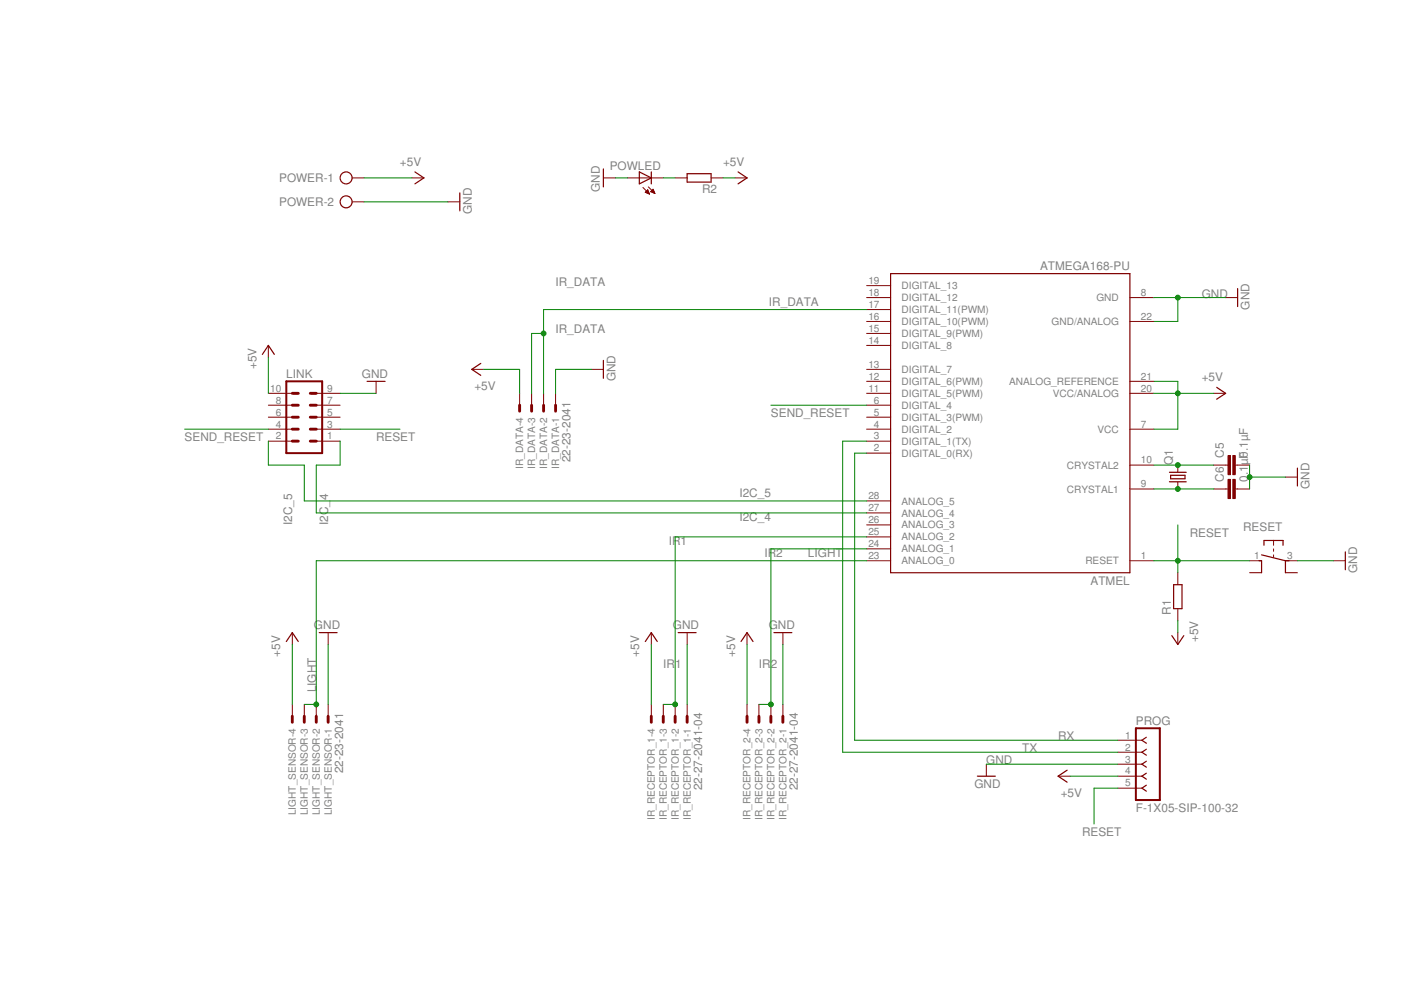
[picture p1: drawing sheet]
<svg xmlns="http://www.w3.org/2000/svg" width="297mm" height="210mm" viewBox="0 0 297 210" stroke-linecap="round" stroke-linejoin="round" font-family="sans-serif">
<g fill="#800000" stroke="#800000" stroke-width=".21">
<path d="M67.1 93.5h5z"/>
<path d="M56.9 93.5h5.1z"/>
<path d="M67.1 91h5z"/>
<path d="M56.9 91h5.1z"/>
<path d="M67.1 88.5h5z"/>
<path d="M56.9 88.5h5.1z"/>
<path d="M67.1 85.9h5z"/>
<path d="M56.9 85.9h5.1z"/>
<path d="M67.1 83.4h5z"/>
<path d="M56.9 83.4h5.1z"/>
<path d="M79.7 80.9v2.5z"/>
<path d="M100 78.3h2.6z"/>
<path d="M125.4 78.3h2.5z"/>
<path d="M117.8 83.4v2.5z"/>
<path d="M115.3 83.4v2.5z"/>
<path d="M112.7 83.4v2.5z"/>
<path d="M110.2 83.4v2.5z"/>
<path d="M145.7 149.3v2.6z"/>
<path d="M143.1 149.3v2.6z"/>
<path d="M140.6 149.3v2.6z"/>
<path d="M138.1 149.3v2.6z"/>
<path d="M166 149.3v2.6z"/>
<path d="M163.4 149.3v2.6z"/>
<path d="M160.9 149.3v2.6z"/>
<path d="M158.4 149.3v2.6z"/>
<path d="M145.7 134.1v2.5z"/>
<path d="M166 134.1v2.5z"/>
<path d="M56.9 73.2v2.6z"/>
<path d="M69.6 149.3v2.6z"/>
<path d="M67.1 149.3v2.6z"/>
<path d="M64.5 149.3v2.6z"/>
<path d="M62 149.3v2.6z"/>
<path d="M69.6 134.1v2.5z"/>
<path d="M62 134.1v2.5z"/>
<path d="M95 42.8h2.5z"/>
<path d="M87.3 37.7h2.6z"/>
<path d="M183.7 60.6h5.1z"/>
<path d="M239.6 98.6h5z"/>
<path d="M239.6 103.7h5z"/>
<path d="M239.6 63.1h5z"/>
<path d="M239.6 91h5z"/>
<path d="M239.6 68.2h5z"/>
<path d="M239.6 80.9h5z"/>
<path d="M239.6 83.4h5z"/>
<path d="M183.7 63.1h5.1z"/>
<path d="M183.7 65.6h5.1z"/>
<path d="M183.7 68.2h5.1z"/>
<path d="M183.7 70.7h5.1z"/>
<path d="M183.7 73.2h5.1z"/>
<path d="M183.7 78.3h5.1z"/>
<path d="M183.7 80.9h5.1z"/>
<path d="M183.7 83.4h5.1z"/>
<path d="M183.7 85.9h5.1z"/>
<path d="M183.7 88.5h5.1z"/>
<path d="M183.7 91h5.1z"/>
<path d="M183.7 93.5h5.1z"/>
<path d="M183.7 96.1h5.1z"/>
<path d="M183.7 106.2h5.1z"/>
<path d="M183.7 108.8h5.1z"/>
<path d="M183.7 111.3h5.1z"/>
<path d="M183.7 113.8h5.1z"/>
<path d="M183.7 116.4h5.1z"/>
<path d="M183.7 118.9h5.1z"/>
<path d="M239.6 118.9h5z"/>
<path d="M257.3 98.6h2.6z"/>
<path d="M262.4 98.6h2.5z"/>
<path d="M259.9 98.6h.5z"/>
<path d="M261.9 98.6h.5z"/>
<path d="M257.3 103.7h2.6z"/>
<path d="M262.4 103.7h2.5z"/>
<path d="M259.9 103.7h.5z"/>
<path d="M261.9 103.7h.5z"/>
<path d="M249.7 98.6v1.5z"/>
<path d="M249.7 102.1v1.6z"/>
<path d="M272.5 101.2h2.6z"/>
<path d="M249.7 121.4v2.6z"/>
<path d="M249.7 129.1v2.5z"/>
<path d="M249.7 134.1v2.5z"/>
<path d="M270 114.6v1z"/>
<path d="M270 116.4v.5z"/>
<path d="M270 117.6v.5z"/>
<path d="M264.9 118.9h2.6z"/>
<path d="M272.5 118.9h2.6z"/>
<path d="M264.9 121.4h2.6z"/>
<path d="M272.5 121.4h2.6z"/>
<path d="M282.7 118.9h2.5z"/>
<path d="M259.9 63.1h2.5z"/>
<path d="M257.3 83.4h2.6z"/>
<path d="M138.1 37.7h2.5z"/>
<path d="M133 37.7h2.5z"/>
<path d="M135.5 37.7h2.6z"/>
<path d="M136.3 39.8l1.4 1.3z"/>
<path d="M137.5 39.6l1.4 1.4z"/>
<path d="M136.8 40.8l.9 .3z"/>
<path d="M136.8 40.8l.5-.5z"/>
<path d="M137.3 40.3l.4 .8z"/>
<path d="M137.3 41h.3z"/>
<path d="M137.1 40.9h.5z"/>
<path d="M136.8 40.7h.7z"/>
<path d="M136.9 40.6h.6z"/>
<path d="M137.1 40.5h.3z"/>
<path d="M137.2 40.4h.2z"/>
<path d="M138 40.6l.9 .4z"/>
<path d="M138 40.6l.5-.5z"/>
<path d="M138.5 40.1l.4 .9z"/>
<path d="M138.5 40.9h.3z"/>
<path d="M138.2 40.7h.5z"/>
<path d="M138 40.6h.7z"/>
<path d="M138.1 40.5h.5z"/>
<path d="M138.2 40.4h.4z"/>
<path d="M138.3 40.3h.2z"/>
<path d="M127.9 37.7h2.6z"/>
<path d="M155.8 37.7h2.6z"/>
<path d="M143.1 37.7h2.6z"/>
<path d="M150.8 37.7h2.5z"/>
<path d="M74.7 37.7h2.5z"/>
<path d="M74.7 42.8h2.5z"/>
<path d="M237 156.9h5.1z"/>
<path d="M237 159.5h5.1z"/>
<path d="M237 162h5.1z"/>
<path d="M237 164.6h5.1z"/>
<path d="M237 167.1h5.1z"/>
<path d="M224.3 164.6h2.6z"/>
<path d="M209.1 162v2.6z"/>
<path d="M138.1 134.1v2.5z"/>
<path d="M158.4 134.1v2.5z"/>
</g>
<g fill="#800000" stroke="#800000" stroke-width=".42">
<path d="M60.7 96.1h7.6z"/>
<path d="M60.7 80.9v15.2z"/>
<path d="M68.3 80.9v15.2z"/>
<path d="M60.7 80.9h7.6z"/>
<path d="M240.8 169.6h5.1z"/>
<path d="M240.8 154.4v15.2z"/>
<path d="M245.9 154.4v15.2z"/>
<path d="M240.8 154.4h5.1z"/>
</g>
<g fill="#800000" stroke="#800000" stroke-width=".61">
<path d="M65.8 83.4h1.3z"/>
<path d="M65.8 85.9h1.3z"/>
<path d="M65.8 88.5h1.3z"/>
<path d="M65.8 91h1.3z"/>
<path d="M65.8 93.5h1.3z"/>
<path d="M62 83.4h1.2z"/>
<path d="M62 85.9h1.2z"/>
<path d="M62 88.5h1.2z"/>
<path d="M62 91h1.2z"/>
<path d="M62 93.5h1.2z"/>
<path d="M117.8 85.9v1.3z"/>
<path d="M115.3 85.9v1.3z"/>
<path d="M112.7 85.9v1.3z"/>
<path d="M110.2 85.9v1.3z"/>
<path d="M145.7 151.9v1.2z"/>
<path d="M143.1 151.9v1.2z"/>
<path d="M140.6 151.9v1.2z"/>
<path d="M138.1 151.9v1.2z"/>
<path d="M166 151.9v1.2z"/>
<path d="M163.4 151.9v1.2z"/>
<path d="M160.9 151.9v1.2z"/>
<path d="M158.4 151.9v1.2z"/>
<path d="M69.6 151.9v1.2z"/>
<path d="M67.1 151.9v1.2z"/>
<path d="M64.5 151.9v1.2z"/>
<path d="M62 151.9v1.2z"/>
</g>
<g fill="#800000" stroke="#800000" stroke-width=".25">
<path d="M77.8 80.9h3.8z"/>
<path d="M100 78.3l1.9-1.3z"/>
<path d="M100 78.3l1.9 1.3z"/>
<path d="M127.9 76.4v3.8z"/>
<path d="M143.8 134.1h3.8z"/>
<path d="M164.1 134.1h3.8z"/>
<path d="M56.9 73.2l1.3 1.9z"/>
<path d="M56.9 73.2l-1.3 1.9z"/>
<path d="M67.7 134.1h3.8z"/>
<path d="M62 134.1l1.2 1.9z"/>
<path d="M62 134.1l-1.3 1.9z"/>
<path d="M97.5 40.9v3.8z"/>
<path d="M88 39l1.9-1.3z"/>
<path d="M88 36.4l1.9 1.3z"/>
<path d="M188.8 121.4h50.8z"/>
<path d="M188.8 58v63.4z"/>
<path d="M188.8 58h50.8z"/>
<path d="M239.6 58v63.4z"/>
<path d="M248.2 101.5h3z"/>
<path d="M251.2 100.8v.7z"/>
<path d="M248.2 100.8h3z"/>
<path d="M248.2 100.8v.7z"/>
<path d="M247.9 100.1h3.6z"/>
<path d="M247.9 102.1h3.6z"/>
<path d="M275.1 99.2v3.8z"/>
<path d="M250.6 124v5.1z"/>
<path d="M248.8 124v5.1z"/>
<path d="M248.8 124h1.8z"/>
<path d="M248.8 129.1h1.8z"/>
<path d="M248.5 134.8l1.2 1.8z"/>
<path d="M251 134.8l-1.3 1.8z"/>
<path d="M267 118.9h.5z"/>
<path d="M272.5 118.9h.8z"/>
<path d="M267.5 117.6l5 1.3z"/>
<path d="M268 114.6v1z"/>
<path d="M268 114.6h2z"/>
<path d="M270 114.6h2z"/>
<path d="M272 114.6v1z"/>
<path d="M267.5 118.9v2.5z"/>
<path d="M272.5 118.9v2.5z"/>
<path d="M285.2 117v3.8z"/>
<path d="M262.4 61.2v3.8z"/>
<path d="M258 84.6l1.9-1.2z"/>
<path d="M258 82.1l1.9 1.3z"/>
<path d="M135.5 36.4l2.6 1.3z"/>
<path d="M135.5 39l2.6-1.3z"/>
<path d="M138.1 36.4v1.3z"/>
<path d="M138.1 37.7v1.3z"/>
<path d="M135.5 36.4v1.3z"/>
<path d="M135.5 37.7v1.3z"/>
<path d="M127.9 35.8v3.8z"/>
<path d="M156.5 39l1.9-1.3z"/>
<path d="M156.5 36.4l1.9 1.3z"/>
<path d="M145.7 36.8h5.1z"/>
<path d="M145.7 38.6h5.1z"/>
<path d="M145.7 36.8v1.8z"/>
<path d="M150.8 36.8v1.8z"/>
<path d="M242.1 156.9l1 .7z"/>
<path d="M242.1 156.9l1-.6z"/>
<path d="M242.1 159.5l1 .6z"/>
<path d="M242.1 159.5l1-.6z"/>
<path d="M242.1 162l1 .7z"/>
<path d="M242.1 162l1-.6z"/>
<path d="M242.1 164.6l1 .6z"/>
<path d="M242.1 164.6l1-.7z"/>
<path d="M242.1 167.1l1 .6z"/>
<path d="M242.1 167.1l1-.6z"/>
<path d="M224.3 164.6l1.9-1.3z"/>
<path d="M224.3 164.6l1.9 1.2z"/>
<path d="M207.2 164.6h3.8z"/>
<path d="M138.1 134.1l1.3 1.9z"/>
<path d="M138.1 134.1l-1.3 1.9z"/>
<path d="M158.4 134.1l1.3 1.9z"/>
<path d="M158.4 134.1l-1.3 1.9z"/>
</g>
<g fill="#800000" stroke="#800000" stroke-width=".21">
<path d="M261.4 96.6h.5v4h-.5z"/>
<path d="M260.4 96.6h.5v4h-.5z"/>
<path d="M261.4 101.6h.5v4.1h-.5z"/>
<path d="M260.4 101.6h.5v4.1h-.5z"/>
</g>
<g fill="none" stroke="#800000" stroke-width=".25">
<circle cx="73.4" cy="37.7" r="1.27"/>
<circle cx="73.4" cy="42.8" r="1.27"/>
</g>
<g fill="#008000" stroke="#008000" stroke-width=".21">
<path d="M72.1 93.5v5.1z"/>
<path d="M67.1 98.6h5z"/>
<path d="M67.1 98.6v10.2z"/>
<path d="M67.1 108.8h116.6z"/>
<path d="M56.9 93.5v5.1z"/>
<path d="M56.9 98.6h7.6z"/>
<path d="M64.5 98.6v7.6z"/>
<path d="M64.5 106.2h119.2z"/>
<path d="M145.7 136.6v12.7z"/>
<path d="M166 136.6v12.7z"/>
<path d="M69.6 136.6v12.7z"/>
<path d="M264.9 101.2v2.5z"/>
<path d="M264.9 98.6v2.6z"/>
<path d="M264.9 101.2h7.6z"/>
<path d="M72.1 83.4h7.6z"/>
<path d="M249.7 63.1h10.2z"/>
<path d="M244.6 63.1h5.1z"/>
<path d="M249.7 63.1v5.1z"/>
<path d="M244.6 68.2h5.1z"/>
<path d="M117.8 78.3v5.1z"/>
<path d="M117.8 78.3h7.6z"/>
<path d="M130.5 37.7h2.5z"/>
<path d="M275.1 118.9h7.6z"/>
<path d="M209.1 162h27.9z"/>
<path d="M77.2 42.8h17.8z"/>
<path d="M62 136.6v12.7z"/>
<path d="M249.7 131.6v2.5z"/>
<path d="M56.9 75.8v7.6z"/>
<path d="M244.6 83.4h5.1z"/>
<path d="M244.6 80.9h5.1z"/>
<path d="M249.7 80.9v2.5z"/>
<path d="M249.7 83.4v7.6z"/>
<path d="M244.6 91h5.1z"/>
<path d="M249.7 83.4h7.6z"/>
<path d="M110.2 78.3v5.1z"/>
<path d="M102.6 78.3h7.6z"/>
<path d="M153.3 37.7h2.5z"/>
<path d="M226.9 164.6h10.1z"/>
<path d="M138.1 136.6v12.7z"/>
<path d="M158.4 136.6v12.7z"/>
<path d="M77.2 37.7h10.1z"/>
<path d="M112.7 70.7h2.6z"/>
<path d="M112.7 70.7v12.7z"/>
<path d="M115.3 70.7v12.7z"/>
<path d="M115.3 65.6v5.1z"/>
<path d="M115.3 65.6h68.4z"/>
<path d="M140.6 149.3h2.5z"/>
<path d="M143.1 113.8v35.5z"/>
<path d="M143.1 113.8h40.6z"/>
<path d="M160.9 149.3h2.5z"/>
<path d="M163.4 116.4v32.9z"/>
<path d="M163.4 116.4h20.3z"/>
<path d="M64.5 149.3h2.6z"/>
<path d="M67.1 118.9v30.4z"/>
<path d="M67.1 118.9h116.6z"/>
<path d="M244.6 98.6h5.1z"/>
<path d="M249.7 98.6h7.6z"/>
<path d="M244.6 103.7h5.1z"/>
<path d="M249.7 103.7h7.6z"/>
<path d="M244.6 118.9h5.1z"/>
<path d="M249.7 118.9v2.5z"/>
<path d="M249.7 118.9h15.2z"/>
<path d="M249.7 111.3v7.6z"/>
<path d="M72.1 91h12.7z"/>
<path d="M232 167.1h5z"/>
<path d="M232 167.1v7.6z"/>
<path d="M140.6 37.7h2.5z"/>
<path d="M181.2 156.9h55.8z"/>
<path d="M181.2 96.1v60.8z"/>
<path d="M181.2 96.1h2.5z"/>
<path d="M178.7 159.5h58.3z"/>
<path d="M178.7 93.5v66z"/>
<path d="M178.7 93.5h5z"/>
<path d="M39.1 91h17.8z"/>
<path d="M163.4 85.9h20.3z"/>
<circle cx="264.9" cy="101.2" r=".51"/>
<circle cx="249.7" cy="63.1" r=".51"/>
<circle cx="249.7" cy="83.4" r=".51"/>
<circle cx="115.3" cy="70.7" r=".51"/>
<circle cx="143.1" cy="149.3" r=".51"/>
<circle cx="163.4" cy="149.3" r=".51"/>
<circle cx="67.1" cy="149.3" r=".51"/>
<circle cx="249.7" cy="98.6" r=".51"/>
<circle cx="249.7" cy="103.7" r=".51"/>
<circle cx="249.7" cy="118.9" r=".51"/>
</g>
<g font-size="2.5" fill="#808080">
<text x="84.8" y="35.2">+5V</text>
<text x="129.3" y="36">POWLED</text>
<text x="153.3" y="35.2">+5V</text>
<text x="59.2" y="38.6">POWER-1</text>
<text x="127.2" y="40.7" transform="rotate(-90 127.2 40.7)">GND</text>
<text x="148.8" y="41">R2</text>
<text x="59.2" y="43.7">POWER-2</text>
<text x="100" y="45.3" transform="rotate(-90 100 45.3)">GND</text>
<text x="220.5" y="57.3">ATMEGA168-PU</text>
<text x="117.8" y="60.6">IR_DATA</text>
<text x="163" y="64.9">IR_DATA</text>
<text x="254.8" y="63.1">GND</text>
<text x="264.9" y="65.6" transform="rotate(-90 264.9 65.6)">GND</text>
<text x="117.8" y="70.7">IR_DATA</text>
<text x="54.4" y="78.3" transform="rotate(-90 54.4 78.3)">+5V</text>
<text x="60.7" y="80.1">LINK</text>
<text x="76.7" y="80.1">GND</text>
<text x="100.6" y="82.6">+5V</text>
<text x="130.5" y="80.8" transform="rotate(-90 130.5 80.8)">GND</text>
<text x="254.8" y="80.8">+5V</text>
<text x="163.5" y="88.5">SEND_RESET</text>
<text x="39.1" y="93.5">SEND_RESET</text>
<text x="79.7" y="93.5">RESET</text>
<text x="121" y="98" transform="rotate(-90 121 98)">22-23-2041</text>
<text x="248.7" y="98.6" transform="rotate(-90 248.7 98.6)">Q1</text>
<text x="259.5" y="97.1" transform="rotate(-90 259.5 97.1)">C5</text>
<text x="264.6" y="97.1" transform="rotate(-90 264.6 97.1)">0.1µF</text>
<text x="69.6" y="106" transform="rotate(-90 69.6 106)">4</text>
<text x="156.8" y="105.5">I2C_5</text>
<text x="259.5" y="102.2" transform="rotate(-90 259.5 102.2)">C6</text>
<text x="264.6" y="102.2" transform="rotate(-90 264.6 102.2)">0.1µF</text>
<text x="277.6" y="103.7" transform="rotate(-90 277.6 103.7)">GND</text>
<text x="62" y="111.3" transform="rotate(-90 62 111.3)">I2C_5</text>
<text x="69.6" y="111.3" transform="rotate(-90 69.6 111.3)">I2C_</text>
<text x="156.8" y="110.5">I2C_4</text>
<text x="252.2" y="113.8">RESET</text>
<text x="263.6" y="112.6">RESET</text>
<text x="141.8" y="115.6">IR1</text>
<text x="162.1" y="118.1">IR2</text>
<text x="171.3" y="118.1">LIGHT</text>
<text x="231.2" y="124">ATMEL</text>
<text x="287.8" y="121.4" transform="rotate(-90 287.8 121.4)">GND</text>
<text x="248.2" y="130.3" transform="rotate(-90 248.2 130.3)">R1</text>
<text x="66.6" y="133.4">GND</text>
<text x="142.7" y="133.4">GND</text>
<text x="163" y="133.4">GND</text>
<text x="254" y="136.1" transform="rotate(-90 254 136.1)">+5V</text>
<text x="59.4" y="139.2" transform="rotate(-90 59.4 139.2)">+5V</text>
<text x="135.5" y="139.2" transform="rotate(-90 135.5 139.2)">+5V</text>
<text x="140.6" y="141.7">IR1</text>
<text x="155.8" y="139.2" transform="rotate(-90 155.8 139.2)">+5V</text>
<text x="160.9" y="141.7">IR2</text>
<text x="67" y="146.8" transform="rotate(-90 67 146.8)">LIGHT</text>
<text x="240.8" y="153.7">PROG</text>
<text x="216.7" y="159.5">TX</text>
<text x="224.3" y="157">RX</text>
<text x="72.8" y="163.9" transform="rotate(-90 72.8 163.9)">22-23-2041</text>
<text x="148.9" y="167.6" transform="rotate(-90 148.9 167.6)">22-27-2041-04</text>
<text x="169.2" y="167.6" transform="rotate(-90 169.2 167.6)">22-27-2041-04</text>
<text x="206.6" y="167.1">GND</text>
<text x="209.1" y="162">GND</text>
<text x="224.9" y="168.9">+5V</text>
<text x="240.8" y="172.2">F-1X05-SIP-100-32</text>
<text x="229.4" y="177.2">RESET</text>
</g>
<g font-size="2.1" fill="#808080">
<text x="184.1" y="60.2">19</text>
<text x="184.1" y="62.7">18</text>
<text x="184.1" y="65.3">17</text>
<text x="191.2" y="61.3">DIGITAL_13</text>
<text x="191.2" y="63.9">DIGITAL_12</text>
<text x="232.5" y="63.9">GND</text>
<text x="241.9" y="62.7">8</text>
<text x="184.1" y="67.8">16</text>
<text x="184.1" y="70.3">15</text>
<text x="191.2" y="66.4">DIGITAL_11(PWM)</text>
<text x="191.2" y="68.9">DIGITAL_10(PWM)</text>
<text x="191.2" y="71.5">DIGITAL_9(PWM)</text>
<text x="223" y="68.9">GND/ANALOG</text>
<text x="241.9" y="67.8">22</text>
<text x="184.1" y="72.9">14</text>
<text x="184.1" y="78">13</text>
<text x="191.2" y="74">DIGITAL_8</text>
<text x="57.3" y="83">10</text>
<text x="69.4" y="83">9</text>
<text x="184.1" y="80.5">12</text>
<text x="184.1" y="83">11</text>
<text x="191.2" y="79.1">DIGITAL_7</text>
<text x="191.2" y="81.6">DIGITAL_6(PWM)</text>
<text x="214" y="81.6">ANALOG_REFERENCE</text>
<text x="241.9" y="80.5">21</text>
<text x="241.9" y="83">20</text>
<text x="58.5" y="88.1">6</text>
<text x="58.5" y="85.6">8</text>
<text x="69.4" y="88.1">5</text>
<text x="69.4" y="85.6">7</text>
<text x="185.3" y="85.6">6</text>
<text x="185.3" y="88.1">5</text>
<text x="191.2" y="84.1">DIGITAL_5(PWM)</text>
<text x="191.2" y="86.7">DIGITAL_4</text>
<text x="191.2" y="89.2">DIGITAL_3(PWM)</text>
<text x="223.2" y="84.1">VCC/ANALOG</text>
<text x="58.5" y="93.2">2</text>
<text x="58.5" y="90.6">4</text>
<text x="69.4" y="93.2">1</text>
<text x="69.4" y="90.6">3</text>
<text x="185.3" y="90.6">4</text>
<text x="185.3" y="93.2">3</text>
<text x="185.3" y="95.7">2</text>
<text x="191.2" y="91.8">DIGITAL_2</text>
<text x="191.2" y="94.3">DIGITAL_1(TX)</text>
<text x="232.7" y="91.8">VCC</text>
<text x="241.9" y="90.6">7</text>
<text x="110.9" y="99.4" transform="rotate(-90 110.9 99.4)">IR_DATA-4</text>
<text x="113.5" y="99.4" transform="rotate(-90 113.5 99.4)">IR_DATA-3</text>
<text x="116" y="99.4" transform="rotate(-90 116 99.4)">IR_DATA-2</text>
<text x="118.5" y="99.4" transform="rotate(-90 118.5 99.4)">IR_DATA-1</text>
<text x="191.2" y="96.8">DIGITAL_0(RX)</text>
<text x="226.2" y="99.4">CRYSTAL2</text>
<text x="241.9" y="98.3">10</text>
<text x="184.1" y="105.9">28</text>
<text x="191.2" y="107">ANALOG_5</text>
<text x="226.2" y="104.4">CRYSTAL1</text>
<text x="241.9" y="103.3">9</text>
<text x="184.1" y="108.4">27</text>
<text x="184.1" y="110.9">26</text>
<text x="184.1" y="113.5">25</text>
<text x="191.2" y="109.5">ANALOG_4</text>
<text x="191.2" y="112.1">ANALOG_3</text>
<text x="184.1" y="116">24</text>
<text x="184.1" y="118.5">23</text>
<text x="191.2" y="114.6">ANALOG_2</text>
<text x="191.2" y="117.1">ANALOG_1</text>
<text x="191.2" y="119.7">ANALOG_0</text>
<text x="230.1" y="119.7">RESET</text>
<text x="241.9" y="118.5">1</text>
<text x="265.9" y="118.5">1</text>
<text x="272.9" y="118.5">3</text>
<text x="238.6" y="156.6">1</text>
<text x="238.6" y="159.1">2</text>
<text x="238.6" y="161.7">3</text>
<text x="238.6" y="164.2">4</text>
<text x="238.6" y="166.7">5</text>
<text x="62.7" y="172.8" transform="rotate(-90 62.7 172.8)">LIGHT_SENSOR-4</text>
<text x="65.3" y="172.8" transform="rotate(-90 65.3 172.8)">LIGHT_SENSOR-3</text>
<text x="67.8" y="172.8" transform="rotate(-90 67.8 172.8)">LIGHT_SENSOR-2</text>
<text x="70.3" y="172.8" transform="rotate(-90 70.3 172.8)">LIGHT_SENSOR-1</text>
<text x="138.8" y="173.9" transform="rotate(-90 138.8 173.9)">IR_RECEPTOR_1-4</text>
<text x="141.4" y="173.9" transform="rotate(-90 141.4 173.9)">IR_RECEPTOR_1-3</text>
<text x="143.9" y="173.9" transform="rotate(-90 143.9 173.9)">IR_RECEPTOR_1-2</text>
<text x="146.5" y="173.9" transform="rotate(-90 146.5 173.9)">IR_RECEPTOR_1-1</text>
<text x="159.1" y="173.9" transform="rotate(-90 159.1 173.9)">IR_RECEPTOR_2-4</text>
<text x="161.7" y="173.9" transform="rotate(-90 161.7 173.9)">IR_RECEPTOR_2-3</text>
<text x="164.2" y="173.9" transform="rotate(-90 164.2 173.9)">IR_RECEPTOR_2-2</text>
<text x="166.8" y="173.9" transform="rotate(-90 166.8 173.9)">IR_RECEPTOR_2-1</text>
</g>
</svg>
